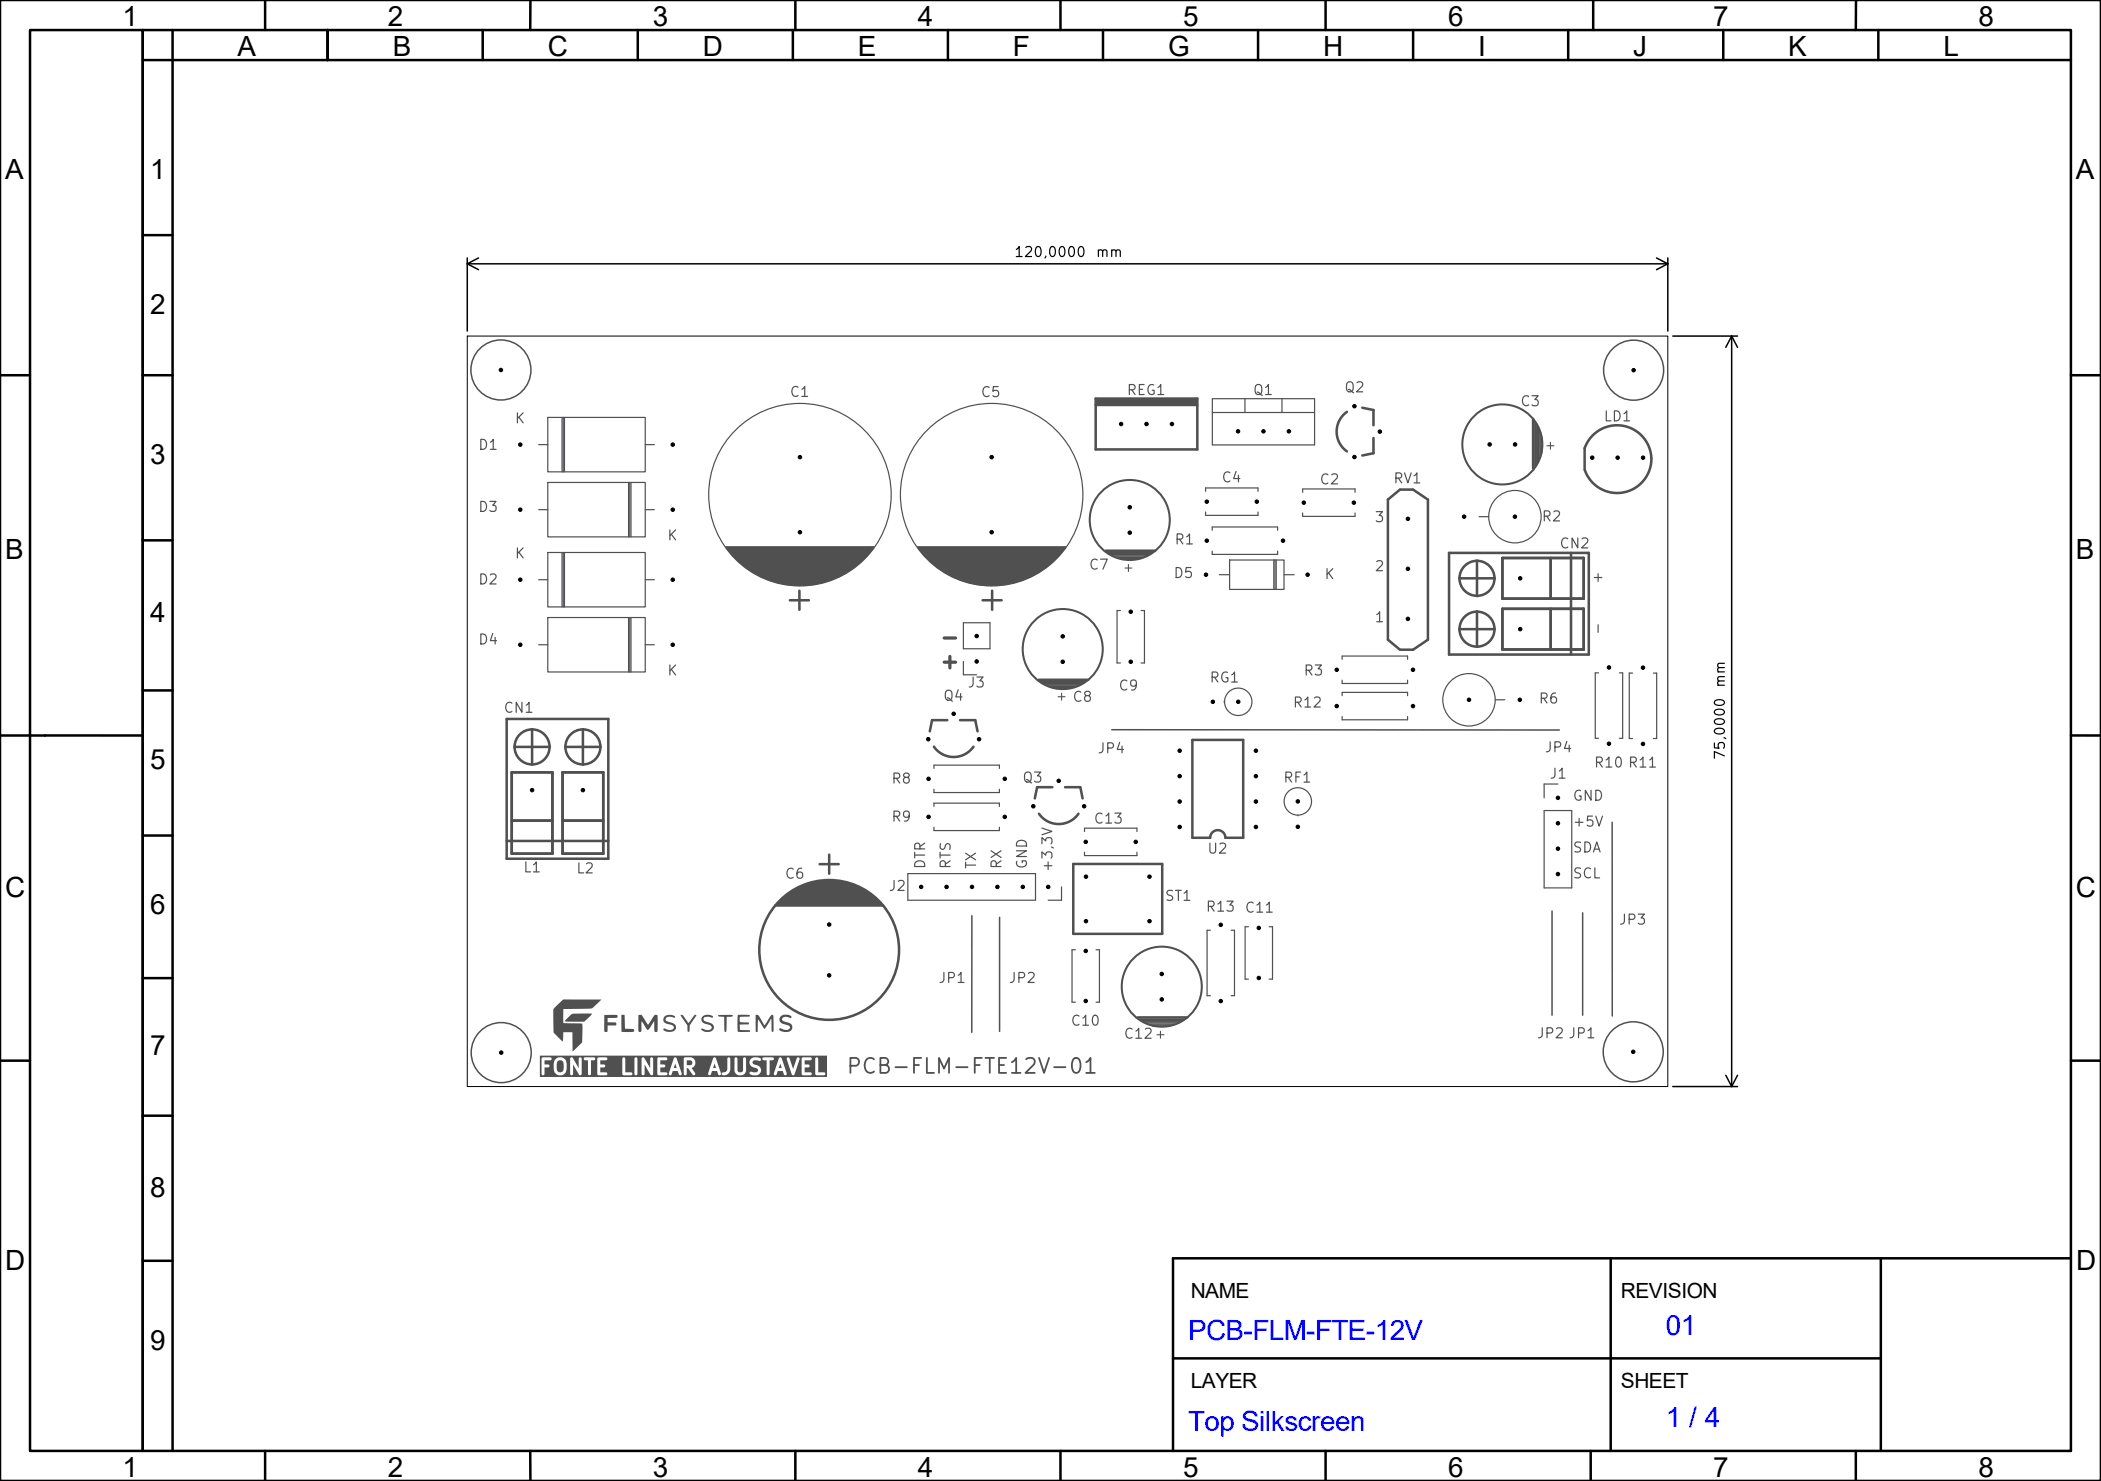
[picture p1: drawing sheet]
<svg xmlns="http://www.w3.org/2000/svg" width="210mm" height="148mm" viewBox="0 0 210 148" stroke-linecap="round" stroke-linejoin="round" font-family="sans-serif">
<g fill="none" stroke="#000" stroke-width=".25">
<path d="M0 0h210v148h-210zM3 3h11.3v142h-11.3zM14.3 3h192.7v142h-192.7zM17.3 3v142M26.5 0v3M32.8 3v3M48.3 3v3M53 0v3M63.8 3v3M79.3 3v3M79.5 0v3M94.8 3v3"/>
<path d="M106 0v3M110.3 3v3M125.8 3v3M132.5 0v3M141.3 3v3M156.8 3v3M159.3 0v3M172.3 3v3M185.5 0v3M187.8 3v3M207 6h-192.7M0 37.5h3"/>
<path d="M14.3 37.5h3M14.3 23.5h3M207 37.5h3M14.3 54h3M14.3 69h3M14.3 73.5h-14.3M207 73.5h3M14.3 83.5h3M14.3 97.7h3M0 106h3M14.3 111.5h3M207 106h3"/>
<path d="M14.3 126h3M117.2 135.8h70.8M161 125.8v19.2M188 125.8v19.2M207 125.8h-89.8v19.2M26.5 145v3M53 145v3M79.5 145v3M106 145v3M132.5 145v3M159 145v3M185.5 145v3"/>
</g>
<path d="M111.1 72.9l44.8 .1M97.1 91.5v11.7M99.9 91.7v11.4M155.1 91v10.5M158.2 91.2v10.3M161.1 82.2l.1 19.3" fill="none" stroke="#505050" stroke-width=".15"/>
<g fill="#505050">
<path d="M55.7 106.1l.2-.1h.3a.83 .83 0 0 1-.1 1.2l-.3-.1a1.02 1.02 0 0 1-.1-1z"/>
<path d="M68.6 106h.5l.1 .1v.3h-.2h-.4z"/>
<path d="M67.5 106.3l.1 .4h-.3z"/>
<path d="M71.4 106.3l.2 .4h-.3z"/>
<path d="M78 106.3l.1 .4h-.3z"/>
<path d="M54 105.5h28.7v2.1h-28.7v-1.8h.1v1.5a.15 .15 0 0 0 .2 .2 .15 .15 0 0 0 .1-.2v-.6h.4a.15 .15 0 0 0 .1-.2 .15 .15 0 0 0-.1-.1h-.4v-.1h.9l.1 .9 .4 .3h.4l.3-.3 .1-.4v-.5v-.3l-.2-.2h.6v1.5a.15 .15 0 0 0 .1 .2 .15 .15 0 0 0 .2-.2v-.9l.6 1 .1 .1 .1-.1v-1.6h.2l.2 .2h.3v1.3a.15 .15 0 0 0 .1 .2 .15 .15 0 0 0 .2-.2v-1.3h.3l.1-.2h.2v1.6l.9 .1a.15 .15 0 0 0 .1-.2 .15 .15 0 0 0-.1-.1h-.6v-.5h.4a.15 .15 0 0 0 .1-.2 .15 .15 0 0 0-.1-.1h-.4v-.4h.6l.1-.2h1.5v1.6l.9 .1a.15 .15 0 0 0 .1-.2 .15 .15 0 0 0-.1-.1h-.6v-1.4h.9v1.5a.15 .15 0 0 0 .2 .2 .15 .15 0 0 0 .1-.2v-1.5h.4v1.5a.15 .15 0 0 0 .2 .2 .15 .15 0 0 0 .1-.2v-.9l.6 1h.3v-1.6h.4v1.5l.1 .1 .8 .1 .1-.2h.1l.1 .1 .1 .1 .2-.5h.5l.2 .4a.15 .15 0 0 0 .1 .1 .15 .15 0 0 0 .1-.2l-.4-1.5h.6v1.5a.15 .15 0 0 0 .2 .2 .15 .15 0 0 0 .1-.2v-.6h.2l.5 .8 .2-.1v-.1h1.3a.15 .15 0 0 0 .1 .2 .15 .15 0 0 0 .2-.1l.1-.4h.5l.1 .4a.15 .15 0 0 0 .2 .1 .15 .15 0 0 0 .1-.2l.1 .1 .2 .1 .3-.1 .2-.2 .1-.3v-1.1h.4v1.3l.2 .3 .6 .1 .3-.2 .1-.3v-.9h.3v.2l.2 .3 .6 .2 .1 .1-.2 .3-.5-.1a.15 .15 0 0 0-.2 .1 .15 .15 0 0 0 .1 .2l.7 .1 .3-.2 .1-.3-.1-.3-.7-.4-.1-.2 .2-.1h.6l.1-.1-.1-.1h.2l.1 .2h.3v1.3a.15 .15 0 0 0 .2 .2 .15 .15 0 0 0 .1-.2h.4l.1 .1 .1 .1 .2-.5h.5l.2 .4a.15 .15 0 0 0 .1 .1 .15 .15 0 0 0 .1-.2l-.4-1.5h.4l.5 1.6 .2 .1 .1-.1 .5-1.6h.2l.1 1.6 .8 .1a.15 .15 0 0 0 .1-.2 .15 .15 0 0 0-.1-.1h-.6v-.5h.4a.15 .15 0 0 0 .1-.2 .15 .15 0 0 0-.1-.1h-.4v-.4h.6l.1-.2h.4v1.6l.9 .1a.15 .15 0 0 0 .1-.2 .15 .15 0 0 0-.1-.1h-.6v-1.4a.15 .15 0 0 0-.2-.1 .15 .15 0 0 0-.1 .1h-.4l-.1-.1h-.7l-.2 .1h-.2l-.2-.1-.1 .1-.3 1-.4-1.1h-.2l-.1 .1h-.4l-.1-.1h-.1l-.1 .1-.6 1.5h-.4v-1.3h.3a.15 .15 0 0 0 .2-.2 .15 .15 0 0 0-.2-.1h-.9l-.1 .1-.9-.1-.3 .2-.1 .2h-.3v-.3a.15 .15 0 0 0-.2-.1 .15 .15 0 0 0-.1 .1v1.2l-.2 .2h-.2l-.2-.2v-1.2a.15 .15 0 0 0-.1-.1 .15 .15 0 0 0-.2 .1h-.4a.15 .15 0 0 0-.2-.1 .15 .15 0 0 0-.1 .1l-.1 1.2-.5 .3-.5-1.5-.2-.1-.1 .1-.5 1.5h-1.3l-.4-.6 .3-.2 .1-.4-.2-.3-.2-.1h-.6l-.2 .1h-.6l-.1-.1h-.2l-.6 1.6h-.1l-.1-.1h-.6v-.5h.4a.15 .15 0 0 0 .1-.2 .15 .15 0 0 0-.1-.1h-.4v-.4h.6a.15 .15 0 0 0 .1-.2 .15 .15 0 0 0-.1-.1h-.8l-.1 .1h-.4a.15 .15 0 0 0-.2-.1 .15 .15 0 0 0-.1 .1v.9l-.6-1h-.2l-.1 .1h-.4a.15 .15 0 0 0-.1-.1 .15 .15 0 0 0-.2 .1h-.9a.15 .15 0 0 0-.2-.1 .15 .15 0 0 0-.1 .1h-1.5l-.1-.1h-.8l-.1 .1h-.2l-.1-.1h-.9l-.2 .1h-.2a.15 .15 0 0 0-.1-.1 .15 .15 0 0 0-.2 .1v.9l-.6-1-.2 .1h-.6l-.2-.1h-.4l-.4 .2-.1 .4h-.9v-.3h.6a.15 .15 0 0 0 .1-.2 .15 .15 0 0 0-.1-.1h-.7l-.2 .1h-.1z"/>
</g>
<g fill="none" stroke="#505050" stroke-width=".12">
<path d="M121.2 39.8h10.2v4.7h-10.2zM124.4 39.8v1.4M128.1 39.8v1.4M53.8 44.4h1M54.8 41.7h9.7v5.5h-9.7zM56.2 41.7v5.5M56.3 41.7v5.5M56.4 41.7v5.5M64.5 44.4h.9M72.5 54.6h14.9M72.6 54.7h14.8M72.6 54.7h14.7"/>
<path d="M72.6 54.8h14.7M72.7 54.8h14.5M72.7 54.9h14.5M72.8 55h14.3M72.9 55.1h14.2M72.9 55.1h14.1M72.9 55.2h14.1M73 55.2h14M73 55.2h13.9M73 55.3h13.9M73.1 55.3h13.8M73.1 55.4h13.7"/>
<path d="M73.2 55.4h13.6M73.2 55.5h13.5M73.3 55.6h13.3M73.4 55.7h13.1M73.5 55.8h13M73.5 55.8h12.9M73.6 55.9h12.7M73.7 56h12.6M73.7 56h12.5M73.8 56.1h12.3M73.9 56.2h12.1M74 56.2h12"/>
<path d="M74 56.3h11.9M74.1 56.3h11.8M74.1 56.4h11.7M74.2 56.4h11.6M74.2 56.4h11.5M74.2 56.5h11.5M74.3 56.5h11.3M74.3 56.6h11.3M74.4 56.6h11.1M74.5 56.6h11M74.5 56.7h10.9M74.6 56.7h10.8"/>
<path d="M74.6 56.8h10.7M74.7 56.8h10.5M74.8 56.9h10.3M74.9 57h10.1M75 57h10M75 57h9.9M75.1 57.1h9.7M75.2 57.2h9.5M75.3 57.2h9.3M75.4 57.3h9.1M75.5 57.3h8.9M75.5 57.4h8.9"/>
<path d="M75.6 57.4h8.7M75.7 57.4h8.5M75.8 57.5h8.3M75.9 57.6h8.1M76 57.6h7.9M76.1 57.6h7.7M76.2 57.7h7.5M76.3 57.7h7.4M76.4 57.8h7.2M76.4 57.8h7.1M76.5 57.8h6.9M76.6 57.9h6.7"/>
<path d="M76.7 57.9h6.5M76.9 58h6.2M77 58h6M77.1 58h5.7M77.2 58.1h5.5M77.3 58.1h5.3M77.5 58.2h5M77.6 58.2h4.7M77.8 58.2h4.4M77.9 58.3h4.1M78.1 58.3h3.7M78.3 58.4h3.3"/>
<path d="M78.5 58.4h2.9M78.8 58.4h2.3M79.1 58.5h1.7M79.9 58.5h.1M120.5 49.1v-.3h5.2v.3M120.5 51.2v.3h5.2v-.3M121.2 41.2h10.2M147.8 51.6h1M53.8 64.4h1M54.8 61.7h9.7v5.5h-9.7zM62.8 61.7v5.5M62.9 61.7v5.5"/>
<path d="M63.1 61.7v5.5M64.5 64.4h.9M134.2 65.9v-.3h6.5v.3M134.2 68v.3h6.5v-.3M159.8 67.2h-.3v6.6h.3M161.9 67.2h.3v6.6h-.3M90.7 87.3h12.8v2.7h-12.8zM93.4 80.6v-.3h6.5v.3M93.4 82.7v.3h6.5v-.3M106.1 88.6v1.4h-1.3M108.4 83.1v-.3h5.2v.3M108.4 85.2v.3h5.2v-.3"/>
<path d="M124.8 92.6h-.3v5.3h.3M126.9 92.6h.3v5.3h-.3M129.7 81.5h.1"/>
<circle cx="80" cy="49.4" r="9.1"/>
<circle cx="151.4" cy="51.6" r="2.62"/>
<circle cx="129.7" cy="80.1" r="1.37"/>
</g>
<path d="M79 60h1.9M79.9 59v1.9M110.5 55h5M110.8 55.3h4.3M139.9 48.9l-1.2 1v14l1.2 1M140 48.9h1.2l1.5 1v14l-1.5 1h-1.2M103.8 67.9h5M104.1 68.2h4.3M119.2 73.9h5.1v9.8h-1.8a.76 .76 0 0 0-.8-.7 .76 .76 0 0 0-.7 .7h-1.8zM107.3 86.3h8.9v7h-8.9zM113.7 101.7h5M114 101.9h4.3" fill="none" stroke="#505050" stroke-width=".25"/>
<g fill="none" stroke="#505050" stroke-width=".13">
<path d="M111 55.4h3.8M111.1 55.5h3.6M111.2 55.6h3.4M111.5 55.7h2.7M111.7 55.8h2.4M112 55.9h1.7M104.3 68.3h3.8M104.4 68.4h3.6M104.5 68.5h3.4M104.8 68.6h2.7M105 68.7h2.4M105.3 68.8h1.7"/>
<path d="M114.2 102h3.8M114.3 102.1h3.6M114.4 102.2h3.4M114.7 102.3h2.7M114.9 102.4h2.4M115.2 102.5h1.7"/>
</g>
<g fill="none" stroke="#505050" stroke-width=".2">
<circle cx="112.9" cy="52" r="4"/>
<circle cx="106.2" cy="64.9" r="4"/>
<circle cx="116.1" cy="98.6" r="4"/>
</g>
<g fill="none" stroke="#505050" stroke-width=".15">
<circle cx="50.1" cy="37" r="3"/>
<circle cx="163.3" cy="37" r="3"/>
</g>
<g fill="#505050">
<path d="M62.1 101.4h.3l.1 1.4h.7a.15 .15 0 0 1 .2 .1 .15 .15 0 0 1-.1 .2h-1.2z"/>
<path d="M56.6 101.8l.2-.2a.8 .8 0 0 1 1-.3h1.4l-.8 .8h-1.9z"/>
<path d="M71.8 101.4l1.4 .1v.1h-.6v1.5l-.2-.1v-1.4h-.6z"/>
<path d="M60.4 101.4h1.2a.15 .15 0 0 1 .1 .2 .15 .15 0 0 1-.1 .1h-.9v.5h.9a.16 .16 0 0 1 0 .2 .16 .16 0 0 1-.2 .1h-.7v.6h-.3z"/>
<path d="M68 101.4a.33 .33 0 0 1 .5 .3l.3 .5 .2-.2a.8 .8 0 0 1 .5-.6h.1l-.2 .4a1.37 1.37 0 0 0-.5 1.3h-.2v-.3a.82 .82 0 0 0-.3-.8z"/>
<path d="M73.8 101.4l1.2 .1-.1 .1h-.4a.49 .49 0 0 0-.6 .1 .29 .29 0 0 0 0 .3 .29 .29 0 0 0 .3 .2h.7v.2h-1l.1 .5 1 .1v.1h-1.2z"/>
<path d="M70.2 101.6a.81 .81 0 0 1 1.1 0l-.1 .1-.3-.1a.42 .42 0 0 0-.6 .3l.3 .2a.8 .8 0 0 1 .8 .6 .71 .71 0 0 1-1.3 .1h.1a.68 .68 0 0 0 .9-.1 .86 .86 0 0 0-.7-.4l-.3-.3z"/>
<path d="M66.4 101.6a.77 .77 0 0 1 1.1 .1h-.1a.73 .73 0 0 0-.9 .1v.1a1.05 1.05 0 0 0 .8 .4 .45 .45 0 0 1 .2 .5 .45 .45 0 0 1-.5 .3l-.5-.1-.2-.1 .1-.1a.61 .61 0 0 0 1-.1 .95 .95 0 0 0-.9-.4 .4 .4 0 0 1-.1-.7z"/>
<path d="M78 101.6a.85 .85 0 0 1 1.1 0l-.1 .2a.53 .53 0 0 0-.8 .1l.3 .2a.59 .59 0 0 1 .7 .7 .87 .87 0 0 1-1.3 .1l.1-.1a.73 .73 0 0 0 1-.1 .96 .96 0 0 0-.8-.4 .44 .44 0 0 1-.2-.7z"/>
<path d="M55.5 100.6l.8-.7h3.8l-1 .9h-2.8v1.4l1.8 .1 .1 .1v1.8l-1 .9v-1.9h-.9l-.1 .9-.9-.9v-1.4a1.3 1.3 0 0 1 .1-1.1z"/>
<path d="M63.8 101.4a.39 .39 0 0 1 .5 .4l.5 .6 .3-.5a.52 .52 0 0 1 .4-.5l.2 .1v.6a1.39 1.39 0 0 1-.1 1h-.1l-.1-.1v-1l-.2 .4a.7 .7 0 0 1-.5 .5l-.6-.8v.9a.15 .15 0 0 1-.1 .1 .15 .15 0 0 1-.2-.1z"/>
<path d="M75.5 101.4h.1a1.75 1.75 0 0 1 .8 1l.5-.6a.33 .33 0 0 1 .4-.4v1.7h-.1l-.1-.1v-1.2l-.7 1a.65 .65 0 0 1-.4-.5l-.2-.4-.1 1.2h-.1z"/>
</g>
<g fill="none" stroke="#505050" stroke-width=".25">
<path d="M134.6 41.2a2.41 2.41 0 0 0 0 3.9M136.2 40.7l1.1 .3v1.5M137.3 43.8v1.5l-1.1 .2M50.6 71.9h10.2v13.9h-10.2zM51.2 77.2h4v8.1h-4zM51.4 74.6h3.6M53.2 72.9v3.5M56.2 77.2h4.1v8.1h-4.1zM56.5 74.6h3.5M58.3 72.9v3.5M50.6 84h10.2M51.2 82h4"/>
<path d="M56.2 82h4.1M77.5 90.5h10.8M81.9 86.4h1.9M82.9 85.4v1.9"/>
<circle cx="53.2" cy="74.6" r="1.75"/>
<circle cx="58.3" cy="74.6" r="1.75"/>
<circle cx="82.9" cy="94.9" r="7"/>
</g>
<path d="M107.5 94.9h-.3v5.3h.3M109.6 94.9h.3v5.3h-.3" fill="none" stroke="#505050" stroke-width=".12"/>
<path d="M77.8 90.2a6.9 6.9 0 0 1 10.5 .3h-10.8z" fill="#505050"/>
<g fill="none" stroke="#505050" stroke-width=".12">
<path d="M53.8 50.9h1M54.8 48.2h9.7v5.5h-9.7zM62.8 48.2v5.5M62.9 48.2v5.5M63.1 48.2v5.5M64.5 50.9h.9M121.2 53v-.3h6.5v.3M121.2 55.1v.3h6.5v-.3M121.9 57.4h1M122.9 56h5.4v2.9h-5.4zM127.3 56v2.9M127.4 56v2.9"/>
<path d="M127.6 56v2.9M128.3 57.4h1.1M130.2 49.2v-.3h5.2v.3M130.2 51.3v.3h5.2v-.3M93.4 76.8v-.3h6.5v.3M93.4 78.9v.3h6.5v-.3M96.3 62.2h2.7v2.6h-2.7zM96.3 66.1v1.3h1.3M122.3 70.1h.1M134.2 69.5v-.3h6.5v.3M134.2 71.6v.3h6.5v-.3M149.5 69.9h.9"/>
<path d="M163.2 67.3h-.3v6.5h.3M165.3 67.3h.3v6.5h-.3M121 93h-.3v6.5h.3M123.1 93h.3v6.5h-.3"/>
<circle cx="123.8" cy="70.1" r="1.37"/>
<circle cx="146.8" cy="69.9" r="2.62"/>
</g>
<path d="M109.5 39.8h10.2v5.1h-10.2zM109.5 40.5h10.2M153.2 41.9v4.9M153.5 42.3v4.3M105.2 78.7h-1.5l-.3 1.1M106.5 78.7h1.5l.2 1.1M103.8 81.3a2.41 2.41 0 0 0 4 0" fill="none" stroke="#505050" stroke-width=".25"/>
<path d="M153.6 42.5v3.8M153.7 42.6v3.7M153.8 42.7v3.4M153.9 43.1v2.7M154 43.2v2.4M154.1 43.6v1.7" fill="none" stroke="#505050" stroke-width=".13"/>
<circle cx="150.2" cy="44.4" r="4" fill="none" stroke="#505050" stroke-width=".2"/>
<circle cx="50.1" cy="105.2" r="3" fill="none" stroke="#505050" stroke-width=".15"/>
<path d="M109.5 39.8h10.2v.7h-10.2z" fill="#505050"/>
<g fill="none" stroke="#505050" stroke-width=".25">
<path d="M98.2 60h1.9M99.2 59v1.9M144.8 55.3h14v10.1h-14zM145.9 57.8h3.5M147.6 56v3.6M150.2 55.8h8.1v4h-8.1zM155 55.8v4M157 55.3v10.1M165.1 45.8a3.4 3.4 0 0 0-2.9-3.3 3.4 3.4 0 0 0-3.8 2.3v2.1M165.1 45.8a3.4 3.4 0 0 1-2.9 3.4 3.4 3.4 0 0 1-3.8-2.2M93.3 74.6a2.41 2.41 0 0 0 4 0M94.7 72h-1.5l-.3 1.1"/>
<path d="M96 72h1.5l.2 1.1M145.9 62.9h3.5M147.6 61.1v3.6M150.2 60.8h8.1v4.1h-8.1zM155 60.8v4.1"/>
<circle cx="147.6" cy="57.8" r="1.75"/>
<circle cx="147.6" cy="62.9" r="1.75"/>
</g>
<g fill="none" stroke="#505050" stroke-width=".12">
<path d="M53.8 57.9h1M54.8 55.2h9.7v5.5h-9.7zM56.2 55.2v5.5M56.3 55.2v5.5M56.4 55.2v5.5M64.5 57.9h.9M91.7 54.6h14.8M91.7 54.7h14.8M91.8 54.7h14.7M91.8 54.8h14.7M91.8 54.8h14.6M91.9 54.9h14.5"/>
<path d="M91.9 54.9h14.4M91.9 55h14.4M92 55h14.3M92 55h14.2M92 55.1h14.2M92.1 55.1h14.1M92.1 55.2h14.1M92.1 55.2h14M92.2 55.2h13.9M92.2 55.3h13.9M92.2 55.3h13.8M92.3 55.4h13.7"/>
<path d="M92.3 55.4h13.6M92.4 55.5h13.5M92.4 55.5h13.4M92.4 55.6h13.4M92.5 55.6h13.3M92.5 55.6h13.2M92.5 55.7h13.2M92.6 55.7h13.1M92.6 55.8h13M92.7 55.8h12.9M92.7 55.8h12.8M92.7 55.9h12.8"/>
<path d="M92.8 55.9h12.7M92.8 56h12.6M92.9 56h12.5M92.9 56h12.4M93 56.1h12.3M93 56.1h12.2M93 56.2h12.2M93.1 56.2h12.1M93.1 56.2h12M93.2 56.3h11.9M93.2 56.3h11.8M93.3 56.4h11.7"/>
<path d="M93.3 56.4h11.6M93.4 56.4h11.5M93.4 56.5h11.4M93.5 56.5h11.3M93.5 56.6h11.2M93.6 56.6h11.1M93.6 56.6h11M93.7 56.7h10.9M93.7 56.7h10.8M93.8 56.8h10.7M93.8 56.8h10.6M93.9 56.8h10.5"/>
<path d="M93.9 56.9h10.4M94 56.9h10.2M94.1 57h10.1M94.1 57h10M94.2 57h9.9M94.2 57.1h9.8M94.3 57.1h9.6M94.4 57.2h9.5M94.4 57.2h9.4M94.5 57.2h9.2M94.6 57.3h9.1M94.6 57.3h9"/>
<path d="M94.7 57.4h8.8M94.8 57.4h8.7M94.9 57.4h8.5M94.9 57.5h8.4M95 57.5h8.2M95.1 57.6h8.1M95.2 57.6h7.9M95.3 57.6h7.7M95.3 57.7h7.6M95.4 57.7h7.4M95.5 57.8h7.2M95.6 57.8h7"/>
<path d="M95.7 57.8h6.8M95.8 57.9h6.6M95.9 57.9h6.4M96 58h6.2M96.1 58h6M96.2 58h5.8M96.4 58.1h5.5M96.5 58.1h5.3M96.6 58.2h5M96.8 58.2h4.7M96.9 58.2h4.4M97.1 58.3h4.1"/>
<path d="M97.3 58.3h3.7M97.5 58.4h3.3M97.7 58.4h2.9M98 58.4h2.3M98.3 58.5h1.6M99.1 58.5h.1M112 61h-.3v5.3h.3M114.1 61h.3v5.3h-.3M155.7 78.4h-1.4v1.3M154.3 81h2.8v7.7h-2.8z"/>
<circle cx="99.1" cy="49.4" r="9.1"/>
</g>
<circle cx="163.2" cy="105.1" r="3" fill="none" stroke="#505050" stroke-width=".15"/>
<g fill="none" stroke="#000" stroke-width=".15">
<path d="M46.7 25.8v7.3M46.7 26.4h120M46.7 26.4l1.1 .6M47.8 25.8l-1.1 .6M165.6 25.8l1.1 .6M166.7 25.8v7.3M166.7 26.4l-1.1 .6M167.2 33.6h6.5M173.1 33.6v75M173.1 33.6l.6 1.1M173.1 33.6l-.6 1.1M167.2 108.6h6.5"/>
<path d="M172.5 107.5l.6 1.1M173.7 107.5l-.6 1.1"/>
</g>
<path d="M46.7 33.6h120v75h-120z" fill="none" stroke="#000" stroke-width=".1"/>
<g fill="#000" stroke="#000" stroke-width=".1">
<circle cx="50.1" cy="37" r=".17"/>
<circle cx="163.3" cy="37" r=".17"/>
<circle cx="52" cy="50.9" r=".17"/>
<circle cx="52" cy="57.9" r=".17"/>
<circle cx="52" cy="44.4" r=".17"/>
<circle cx="67.2" cy="50.9" r=".17"/>
<circle cx="67.2" cy="57.9" r=".17"/>
<circle cx="67.2" cy="44.4" r=".17"/>
<circle cx="80" cy="45.7" r=".18"/>
<circle cx="80" cy="53.2" r=".18"/>
<circle cx="99.1" cy="53.2" r=".17"/>
<circle cx="99.1" cy="45.7" r=".17"/>
<circle cx="112.1" cy="42.4" r=".17"/>
<circle cx="112.9" cy="50.7" r=".17"/>
<circle cx="112.9" cy="53.2" r=".17"/>
<circle cx="114.6" cy="42.4" r=".17"/>
<circle cx="117.1" cy="42.4" r=".17"/>
<circle cx="120.5" cy="57.4" r=".17"/>
<circle cx="120.6" cy="50.1" r=".17"/>
<circle cx="120.6" cy="54" r=".17"/>
<circle cx="123.8" cy="43.1" r=".17"/>
<circle cx="125.6" cy="50.1" r=".17"/>
<circle cx="126.3" cy="43.1" r=".17"/>
<circle cx="128.2" cy="54" r=".17"/>
<circle cx="128.8" cy="43.1" r=".17"/>
<circle cx="130.3" cy="50.2" r=".17"/>
<circle cx="130.7" cy="57.4" r=".17"/>
<circle cx="135.3" cy="50.2" r=".17"/>
<circle cx="135.4" cy="45.7" r=".17"/>
<circle cx="135.4" cy="40.6" r=".17"/>
<circle cx="137.9" cy="43.1" r=".17"/>
<circle cx="140.7" cy="51.8" r=".17"/>
<circle cx="140.7" cy="56.8" r=".17"/>
<circle cx="146.3" cy="51.6" r=".18"/>
<circle cx="148.9" cy="44.4" r=".18"/>
<circle cx="151.4" cy="51.6" r=".18"/>
<circle cx="151.4" cy="44.4" r=".18"/>
<circle cx="152" cy="57.8" r=".18"/>
<circle cx="159.2" cy="45.7" r=".17"/>
<circle cx="161.7" cy="45.7" r=".17"/>
<circle cx="164.2" cy="45.7" r=".17"/>
<circle cx="52" cy="64.4" r=".17"/>
<circle cx="53.2" cy="79" r=".17"/>
<circle cx="58.3" cy="79" r=".17"/>
<circle cx="67.2" cy="64.4" r=".17"/>
<circle cx="92.8" cy="73.9" r=".18"/>
<circle cx="92.8" cy="77.8" r=".18"/>
<circle cx="95.3" cy="71.3" r=".18"/>
<circle cx="97.6" cy="66.1" r=".18"/>
<circle cx="97.6" cy="63.6" r=".18"/>
<circle cx="97.9" cy="73.9" r=".18"/>
<circle cx="100.4" cy="77.8" r=".18"/>
<circle cx="105.8" cy="78" r=".18"/>
<circle cx="106.2" cy="63.6" r=".17"/>
<circle cx="106.2" cy="66.1" r=".17"/>
<circle cx="113" cy="61.1" r=".17"/>
<circle cx="113" cy="66.1" r=".17"/>
<circle cx="117.9" cy="75" r=".17"/>
<circle cx="117.9" cy="77.6" r=".17"/>
<circle cx="121.2" cy="70.1" r=".18"/>
<circle cx="123.8" cy="70.1" r=".18"/>
<circle cx="125.5" cy="77.6" r=".17"/>
<circle cx="125.5" cy="75" r=".17"/>
<circle cx="133.6" cy="66.9" r=".17"/>
<circle cx="133.6" cy="70.6" r=".17"/>
<circle cx="140.7" cy="61.8" r=".17"/>
<circle cx="141.2" cy="66.9" r=".17"/>
<circle cx="141.2" cy="70.6" r=".17"/>
<circle cx="146.8" cy="69.9" r=".17"/>
<circle cx="151.9" cy="69.9" r=".17"/>
<circle cx="152" cy="62.9" r=".18"/>
<circle cx="155.7" cy="79.7" r=".18"/>
<circle cx="160.8" cy="74.3" r=".17"/>
<circle cx="160.8" cy="66.7" r=".17"/>
<circle cx="164.2" cy="66.7" r=".17"/>
<circle cx="164.2" cy="74.3" r=".17"/>
<circle cx="82.9" cy="97.5" r=".18"/>
<circle cx="82.9" cy="92.4" r=".18"/>
<circle cx="92.1" cy="88.6" r=".17"/>
<circle cx="92.8" cy="81.6" r=".18"/>
<circle cx="94.6" cy="88.6" r=".17"/>
<circle cx="97.2" cy="88.6" r=".17"/>
<circle cx="99.7" cy="88.6" r=".17"/>
<circle cx="100.4" cy="81.6" r=".18"/>
<circle cx="102.2" cy="88.6" r=".17"/>
<circle cx="103.3" cy="80.6" r=".18"/>
<circle cx="104.8" cy="88.6" r=".17"/>
<circle cx="108.4" cy="80.6" r=".18"/>
<circle cx="108.5" cy="95" r=".17"/>
<circle cx="108.5" cy="84.1" r=".17"/>
<circle cx="108.5" cy="92.1" r=".17"/>
<circle cx="108.5" cy="87.6" r=".17"/>
<circle cx="113.5" cy="84.1" r=".17"/>
<circle cx="114.9" cy="87.6" r=".17"/>
<circle cx="114.9" cy="92.1" r=".17"/>
<circle cx="116.1" cy="97.3" r=".17"/>
<circle cx="116.1" cy="99.9" r=".17"/>
<circle cx="117.9" cy="80.1" r=".17"/>
<circle cx="117.9" cy="82.6" r=".17"/>
<circle cx="122" cy="92.4" r=".18"/>
<circle cx="125.5" cy="80.1" r=".17"/>
<circle cx="125.5" cy="82.6" r=".17"/>
<circle cx="125.8" cy="97.7" r=".18"/>
<circle cx="125.8" cy="92.7" r=".18"/>
<circle cx="129.7" cy="82.6" r=".18"/>
<circle cx="129.7" cy="80.1" r=".18"/>
<circle cx="155.7" cy="82.3" r=".18"/>
<circle cx="155.7" cy="84.8" r=".18"/>
<circle cx="155.7" cy="87.4" r=".18"/>
<circle cx="50.1" cy="105.2" r=".17"/>
<circle cx="108.5" cy="100" r=".17"/>
<circle cx="122" cy="100" r=".18"/>
<circle cx="163.3" cy="105.1" r=".17"/>
</g>
<g font-size="2.8">
<text x="12.2" y="2.6">1</text>
<text x="23.8" y="5.6">A</text>
<text x="38.8" y="2.6">2</text>
<text x="39.3" y="5.6">B</text>
<text x="54.8" y="5.6">C</text>
<text x="65.3" y="2.6">3</text>
<text x="70.3" y="5.6">D</text>
<text x="85.8" y="5.6">E</text>
<text x="91.8" y="2.6">4</text>
<text x="101.3" y="5.6">F</text>
<text x="116.8" y="5.6">G</text>
<text x="118.3" y="2.6">5</text>
<text x="132.3" y="5.6">H</text>
<text x="144.8" y="2.6">6</text>
<text x="147.8" y="5.6">I</text>
<text x="163.3" y="5.6">J</text>
<text x="171.3" y="2.6">7</text>
<text x="178.8" y="5.6">K</text>
<text x="194.3" y="5.6">L</text>
<text x="197.8" y="2.6">8</text>
<text x=".5" y="17.9">A</text>
<text x="15" y="17.9">1</text>
<text x="207.5" y="17.9">A</text>
<text x="15" y="31.4">2</text>
<text x="15" y="46.4">3</text>
<text x=".5" y="55.9">B</text>
<text x="207.5" y="55.9">B</text>
<text x="15" y="62.1">4</text>
<text x="15" y="76.9">5</text>
<text x=".5" y="89.6">C</text>
<text x="207.5" y="89.6">C</text>
<text x="15" y="91.4">6</text>
<text x="15" y="105.4">7</text>
<text x="15" y="119.6">8</text>
<text x=".5" y="126.9">D</text>
<text x="207.5" y="126.9">D</text>
<text x="15" y="134.9">9</text>
<text x="12.3" y="147.6">1</text>
<text x="38.8" y="147.6">2</text>
<text x="65.3" y="147.6">3</text>
<text x="91.8" y="147.6">4</text>
<text x="118.2" y="147.6">5</text>
<text x="144.7" y="147.6">6</text>
<text x="171.2" y="147.6">7</text>
<text x="197.7" y="147.6">8</text>
</g>
<g font-size="2.8" fill="#00f">
<text x="118.8" y="133.9">PCB-FLM-FTE-12V</text>
<text x="166.5" y="133.4">01</text>
<text x="118.8" y="143">Top Silkscreen</text>
<text x="166.5" y="142.6">1 / 4</text>
</g>
<g font-size="2.1">
<text x="119" y="129.7">NAME</text>
<text x="162" y="129.7">REVISION</text>
<text x="119" y="138.7">LAYER</text>
<text x="162" y="138.7">SHEET</text>
</g>
<g font-size="1.5" fill="#505050">
<text x="96" y="65.1" transform="rotate(-180 96 65.1)">+</text>
<text x="96" y="62.7" transform="rotate(-180 96 62.7)">-</text>
<text x="84.5" y="107.7">PCB-FLM-FTE12V-01</text>
</g>
<g font-size="1">
<text x="101.3" y="25.9">120,0000</text>
<text x="109.5" y="25.9">mm</text>
<text x="172.7" y="68.8" transform="rotate(-90 172.7 68.8)">mm</text>
<text x="172.7" y="76" transform="rotate(-90 172.7 76)">75,0000</text>
</g>
<g font-size="1" fill="#505050">
<text x="78.9" y="39.9">C1</text>
<text x="98" y="39.9">C5</text>
<text x="112.5" y="39.7">REG1</text>
<text x="125.2" y="39.7">Q1</text>
<text x="134.3" y="39.5">Q2</text>
<text x="151.9" y="40.8">C3</text>
<text x="47.7" y="45.2">D1</text>
<text x="51.4" y="42.6">K</text>
<text x="160.2" y="42.4">LD1</text>
<text x="47.7" y="51.4">D3</text>
<text x="122" y="48.5">C4</text>
<text x="131.8" y="48.7">C2</text>
<text x="137.3" y="52.4">3</text>
<text x="139.2" y="48.6">RV1</text>
<text x="154" y="52.4">R2</text>
<text x="47.7" y="58.7">D2</text>
<text x="51.4" y="56.1">K</text>
<text x="66.6" y="54.3">K</text>
<text x="108.8" y="57.2">C7</text>
<text x="117.2" y="58">D5</text>
<text x="117.3" y="54.7">R1</text>
<text x="132.3" y="58.1">K</text>
<text x="137.3" y="57.3">2</text>
<text x="155.8" y="55.1">CN2</text>
<text x="160.4" y="58.4" transform="rotate(-90 160.4 58.4)">+</text>
<text x="47.7" y="64.7">D4</text>
<text x="137.3" y="62.4">1</text>
<text x="160.4" y="63.5" transform="rotate(-90 160.4 63.5)">-</text>
<text x="50.3" y="71.5">CN1</text>
<text x="66.6" y="67.8">K</text>
<text x="94.2" y="70.3">Q4</text>
<text x="96.6" y="69">J3</text>
<text x="107.1" y="70.4">C8</text>
<text x="111.7" y="69.3">C9</text>
<text x="120.8" y="68.5">RG1</text>
<text x="129.1" y="71">R12</text>
<text x="130.2" y="67.8">R3</text>
<text x="153.7" y="70.6">R6</text>
<text x="109.6" y="75.5">JP4</text>
<text x="154.3" y="75.4">JP4</text>
<text x="159.2" y="77">R10 R11</text>
<text x="89" y="82.4">R9</text>
<text x="89" y="78.6">R8</text>
<text x="102.1" y="78.5">Q3</text>
<text x="109.2" y="82.6">C13</text>
<text x="128.2" y="78.5">RF1</text>
<text x="154.8" y="78.1">J1</text>
<text x="157.1" y="80.3">GND</text>
<text x="157.1" y="82.9">+5V</text>
<text x="52.2" y="87.4">L1</text>
<text x="57.5" y="87.5">L2</text>
<text x="78.4" y="88.1">C6</text>
<text x="88.7" y="89.3">J2</text>
<text x="92.7" y="86.9" transform="rotate(-90 92.7 86.9)">DTR</text>
<text x="95.3" y="86.9" transform="rotate(-90 95.3 86.9)">RTS</text>
<text x="97.8" y="86.9" transform="rotate(-90 97.8 86.9)">TX</text>
<text x="100.4" y="86.9" transform="rotate(-90 100.4 86.9)">RX</text>
<text x="102.9" y="86.9" transform="rotate(-90 102.9 86.9)">GND</text>
<text x="105.4" y="87.2" transform="rotate(-90 105.4 87.2)">+3,3V</text>
<text x="120.6" y="85.6">U2</text>
<text x="157.1" y="85.4">SDA</text>
<text x="157.1" y="88">SCL</text>
<text x="116.4" y="90.3">ST1</text>
<text x="120.4" y="91.4">R13</text>
<text x="124.3" y="91.5">C11</text>
<text x="161.7" y="92.7">JP3</text>
<text x="93.7" y="98.5">JP1</text>
<text x="100.7" y="98.5">JP2</text>
<text x="106.9" y="102.8">C10</text>
<text x="112.2" y="104.1">C12</text>
<text x="153.5" y="104">JP2 JP1</text>
</g>
<g font-size=".9" fill="#505050">
<text x="155.6" y="43.9" transform="rotate(-180 155.6 43.9)">+</text>
<text x="113.4" y="57.4" transform="rotate(-90 113.4 57.4)">+</text>
<text x="106.7" y="70.3" transform="rotate(-90 106.7 70.3)">+</text>
<text x="116.6" y="104.1" transform="rotate(-90 116.6 104.1)">+</text>
</g>
</svg>
